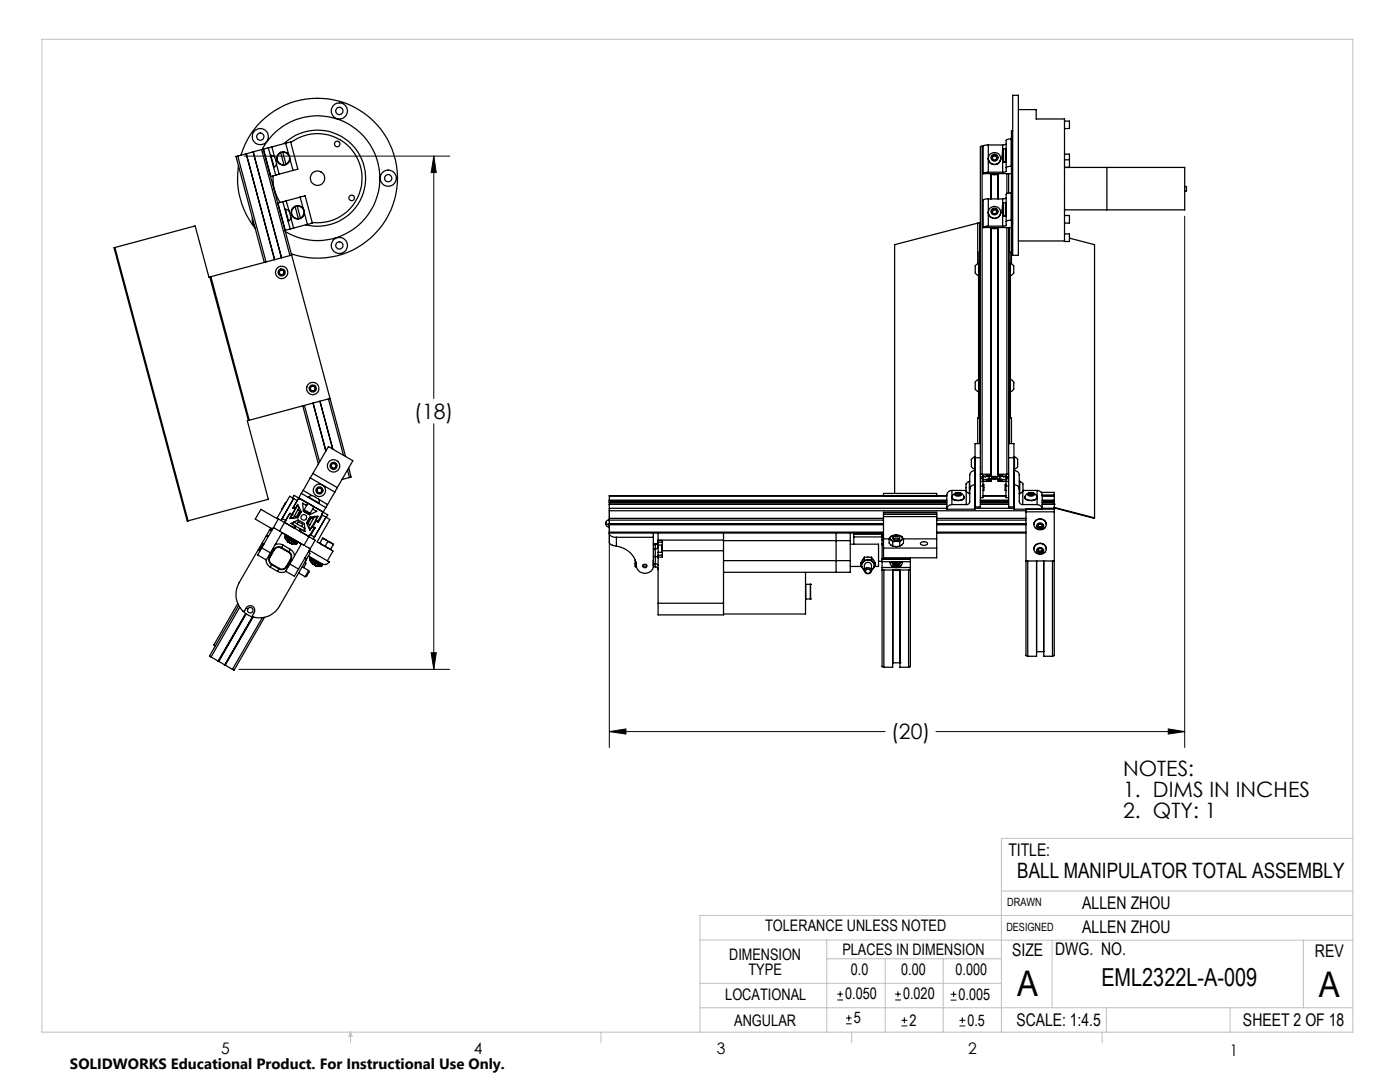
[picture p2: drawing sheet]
<svg xmlns="http://www.w3.org/2000/svg" width="279mm" height="216mm" viewBox="0 0 279 216" stroke-linecap="round" stroke-linejoin="round" font-family="sans-serif">
<g fill="none" stroke="#000" stroke-width=".2">
<path d="M48.7 31.2h41M86.6 31.2l.5 3.2h-1.1zM86.6 31.2v48.3M236.4 43.1v106.1M86.6 84.6v49M121.6 101.9v47.3M47.7 133.6h42M86 130.2h1.1l-.5 3.4zM121.6 146l3.3-.5v1zM121.6 146h55M186.8 146h49.6M233.2 145.5l3.2 .5-3.2 .5z"/>
<path d="M167.1 199.5h1.1M167.1 198.4h1.1M167.7 197.8v1.1M178.6 199.5h1.2M178.6 198.4h1.2M179.2 197.8v1.1M189.7 199.6h1.2M189.7 198.4h1.2M190.3 197.8v1.2M168.8 204.3h1.2M168.8 203.1h1.2M169.4 202.6v1.1"/>
<path d="M179.9 204.7h1.2M179.9 203.6h1.2M180.5 203v1.2M191.5 204.7h1.2M191.5 203.6h1.2M192.1 203v1.2"/>
</g>
<g fill="none" stroke="#c0c0c0" stroke-width=".2">
<path d="M8.4 7.8h261.6v198.2h-261.6zM199.8 177.8h70.2M270 167.3h-70.2v38.7M139.7 187.6h60.2M139.7 196.2h60.1M165 187.6v18.4M165 191.3h34.8M176.7 191.3v14.7M188.2 191.3v14.7M199.8 187.6h70.2M210 187.6v13.5M260.1 187.6v13.5"/>
<path d="M270 182.7h-130.3v23.3M70 206v2.1M70 206l.3 .8h-.7zM119.9 206v2.1M139.7 201.1h130.3M170 206v2.1M220 206v2.1M220.8 201.1v4.9M245.5 201.1v4.9"/>
</g>
<path d="M121.6 146l3.3-.5v1zM233.2 145.5l3.2 .5-3.2 .5zM86 130.2h1.1l-.5 3.4zM86.6 31.2l.5 3.2h-1.1z" fill="#000"/>
<g fill="none" stroke="#000" stroke-width=".25">
<path d="M202.1 19h1.1v31.9h-1.1zM47.4 31.2h-.3l5.6 21.2M47.4 31.2l5.7 21.1M47.6 33.1a16.2 16.2 0 0 0 3.3 12.5M48.1 31a16 16 0 0 1 20.1-10.7 16 16 0 0 1 10.3 20.3 16 16 0 0 1-20.4 10M49.1 30.7h.1M49.1 30.7l-1.7 .5M49.1 30.7l5.7 21.1M50.5 30.3h.1M50.5 30.3l5.7 21.1M50.5 30.3l-1.4 .4M52.2 29.8l-1.7 .5"/>
<path d="M52.2 29.8l5.7 21.2M52.3 29.8a12.4 12.4 0 0 1 17-5.2 12.4 12.4 0 0 1 4.9 17.2 12.4 12.4 0 0 1-17.3 4.4M52.5 29.8h-.3M52.5 29.8l5.7 21.1M52.5 29.8h.1M52.6 29.8l1.4 5.4M53.6 29.5l-1 .3M53.6 29.5l1.4 5.5M54 35.2h.1M54.1 31h.2a1.65 1.65 0 0 1 .8 2l-.4 .4M54.1 31l.6 2.4M54.1 31h-.1"/>
<path d="M54.3 29.3l-.7 .2M54.3 29.3l.5 2M54.5 35.1a8.7 8.7 0 0 0 1.4 5.3M54.7 33.4h-.1M55 35l-1 .2M55.2 32.8l.5 1.9M55.7 34.7l-.7 .3M56 30.4a1.33 1.33 0 0 0-.8 1.6 1.33 1.33 0 0 0 1.5 .9M56 30.4v.1M56 30.5a1.24 1.24 0 0 0-.7 1.4 1.24 1.24 0 0 0 1.4 .9M56 30.5l.7 2.3M56.4 30.3a1.33 1.33 0 0 1 1.4 1 1.33 1.33 0 0 1-.7 1.5"/>
<path d="M56.4 30.3v.1M56.4 30.3l-.4 .1M56.4 30.4l.7 2.3M56.4 30.4a1.24 1.24 0 0 1 1.4 .9 1.24 1.24 0 0 1-.7 1.4M56.7 32.8v.1M56.7 28.6a9.6 9.6 0 0 1 15.9 4.5 9.6 9.6 0 0 1-11.6 11.8M57 28.6l1-.3 1.4 5.5-.9 .2M57 28.6l-2.7 .7M57 28.6l.6 2.2M57.1 32.7v.1M57.1 32.8l-.4 .1M57.9 31.8l.6 2.2"/>
<path d="M58 28.4a8.9 8.9 0 0 1 13.9 4.9 8.9 8.9 0 0 1-9.6 11.1M58.5 34l-2.8 .7M59.9 39.3l1-.2 1.4 5.4-1 .3M59.9 39.3l-2.8 .8M59.9 39.3l.6 2.3M196 29.2l-.3 .1v71.8h-1.1M196 29.2v65.4M196 29.2h.2M196.2 34.6h.1M196.2 29.2v5.4M196.2 34.6h5.7M197.2 31.6a1.24 1.24 0 0 0 1.3 1.2 1.24 1.24 0 0 0 1.2-1.2"/>
<path d="M197.2 39.7l-1 .2v5.5M197.2 34.4h-.7l-.3 .2M197.2 28.9l-1 .3M197.2 28.9v5.5M197.2 39.7v5.4M197.2 39.7h2.9M197.2 34.4h2.9M197.2 28.9h2.9M197.8 34.7l.7 .2 .7-.2M197.8 34.6v5.1M197.9 34.6l.6 .2 .5-.2M198.2 31l-.2 .5 .2 .4h.5l.3-.4-.3-.5"/>
<path d="M198.2 31h.5M198.2 31v.2M198.2 31.2l-.2 .3M198.2 31.2h.5M198.7 31.2l.3 .3M198.7 31v.2M199.2 34.7v5M199.2 34.6v5.1M199.7 31.6h.1M200 31l.2 1.3M200.1 31.9l.1 .4M200.1 28.9v1.2"/>
<path d="M200.1 32v2.4M200.1 39.7v1.2M200.2 29.8l-.2 .9 .2 1.5M200.2 32.3l.1 .1M200.2 32.2h.1M200.2 32.3h.1M200.2 29.8v2.4M200.3 29.7l-.1 .1M200.3 32.2v.1M200.3 29.7v2.5M200.3 29.7h.4M200.3 32.4h.4"/>
<path d="M200.3 32.3v.1M200.7 29.7l.1 .1M200.7 29.7v2.7M200.8 32.2l-.1 .2M200.8 39.5l-.7 .2M200.8 28.8l-.7 .1M200.9 34.6v4M201.3 34.6v3.9M201.8 38.5l-1 .2v6.3l-.7 .1M201.8 27.7l-.8 .1-.2 .2v6.2l-.7 .2M201.8 33.2l-1 .2M201.8 27.7v5.5"/>
<path d="M201.8 38.5v5.5M201.8 38.5h.1M201.8 33.2h.1M201.8 27.7h.1M201.9 26.1v17.8M202.1 26.1h-.2M203.2 21.9h3.6v1.8h5.6v.5M212.4 33.4h24v8.5h-24M212.4 24.2v24h1v-1.5h-1M212.4 24.2h1v1.4h-1M212.4 30.8h1v1.1M212.4 31.9h1"/>
<path d="M213.4 31.9v1.5M220.9 33.4v8.5M236.4 37.2h.4v.9h-.4M22.9 49.4l16-4.3 2.8 10.2h.2M22.9 49.4l14.6 54.5M22.9 49.4h-.1l14.6 54.6 .1-.1M41.9 55.3l7.7 28.6M42.1 55.2l-.2 .1M42.1 55.2l7.6 28.7M50.4 43.5a1.61 1.61 0 0 0 .4 1.4M55.5 40.5l1.4 5.5M55.5 40.5h-.1"/>
<path d="M55.7 54.2l.4-.3 .5 .1 .1 .5-.4 .4-.5-.2zM56.4 40.3l-.9 .2M56.4 40.3l1.5 5.4M56.9 46h.1M56.9 41.8h.4a.84 .84 0 0 1 .6 1 .91 .91 0 0 1-.3 1.3M56.9 41.8l.7 2.3M56.9 41.8h.1M57.1 40.1l-.7 .2M57.1 40.1l.6 2M57.6 44.1l-.1 .1M57.9 45.7l-1 .3M58.1 43.5l.5 2"/>
<path d="M58.2 50.9l10.8 40.2M58.2 50.9l-16.1 4.3M58.6 45.5l-.7 .2M58.9 41.2a1.33 1.33 0 0 0-.8 1.5 1.33 1.33 0 0 0 1.4 1M58.9 41.2h.1M58.9 41.2a1.24 1.24 0 0 0-.7 1.5 1.24 1.24 0 0 0 1.3 .9M58.9 41.2l.6 2.4M59.3 41.1a1.24 1.24 0 0 1 1.3 .9 1.24 1.24 0 0 1-.7 1.5M59.3 41.1l.6 2.4M59.3 41.1a1.33 1.33 0 0 1 1.4 .9 1.33 1.33 0 0 1-.7 1.6M59.3 41.1h.1M59.3 41.1l-.4 .1"/>
<path d="M59.5 43.6v.1M59.9 43.5l.1 .1M60 43.6l-.5 .1M60.7 42.5l.6 2.3M61.3 44.8l-2.7 .7M195.1 44.5h.4v5.8M195.1 44.5v8.1M195.1 44.5l-16.6 4.3v49.7M195.3 52.5l-.2 .1a1.5 1.5 0 0 0-.3 2.1l.5 .3M195.3 52.5v2.5M195.3 55h.1M195.3 52.5h.1"/>
<path d="M195.3 55v20.7M195.7 50.3h-.3v33h-.1M196.2 45.4h.1M196.2 45.4h5.7M197.2 45.1l-.8 .1-.2 .2M197.2 45.1h2.9M197.8 45.4l.7 .2 .7-.2M197.8 45.4v49.7M197.9 45.4l.6 .1 .5-.1M198.2 41.8v.1M198.2 41.8l-.2 .4 .2 .4h.5l.3-.4-.3-.4M198.2 41.8h.5"/>
<path d="M198.2 41.9l-.2 .4M198.2 41.9h.5M198.7 41.8v.1M198.7 41.9l.3 .4M199.2 45.4v49.7M199.2 45.4v49.3l.9 .1-.9 .3M199.7 42.4a1.24 1.24 0 0 1-1.2 1.2 1.24 1.24 0 0 1-1.3-1.2M200 41.8l.2 1.2M200.1 42.6l.1 .4M200.1 42.8v2.3M200.2 40.6l-.2 .9 .2 1.4M200.2 43l.1 .1"/>
<path d="M200.2 42.9l.1 .1M200.2 40.6v2.3M200.2 43h.1M200.3 40.5l-.1 .1M200.3 43v.1M200.3 40.5v2.5M200.3 40.5h.4M200.3 43.1h.4M200.3 43.1h.1M200.7 40.5l.1 .1M200.7 40.5v2.6M200.8 43l-.1 .1"/>
<path d="M200.9 45.4v49.2M201.3 50.3h.3v33M201.3 45.4v55.7h1.1M201.5 45.4v4.9M201.6 55h.1M201.6 52.5h.1M201.6 52.5l.3 .1a1.5 1.5 0 0 1 .2 2.1l-.5 .3M201.6 52.5v2.5M201.6 55v20.7M201.8 44l-1 .2M201.8 44h.1M201.9 43.9h.1"/>
<path d="M201.9 43.9v8.7M201.9 44.5l.2 .1M201.9 43.9h.2M203.2 48.1h9.2M212.4 43h1v1.5h-1M213.4 47.5l5 1.3v54.5M61.9 77.4l.4-.4 .5 .2 .1 .4-.4 .4-.4-.1zM65.5 79.6l3 11.2M65.9 79.5l-16.2 4.4M195.3 75.7l-.3 .1a.86 .86 0 0 0-.4 1.1 .95 .95 0 0 0 .7 1.3M195.3 75.7v2.5M195.3 78.2h.1"/>
<path d="M195.3 75.7h.1M195.3 78.2v5.1M195.4 79h.3M201.3 79h.3M201.6 78.2h.1M201.6 75.7h.1M201.6 75.7l.4 .2a.75 .75 0 0 1 .3 1 .95 .95 0 0 1-.7 1.3M201.6 75.7v2.5M201.6 78.2v5.1M49.6 83.9l-.2 .1 4.2 15.6-16.1 4.3M49.7 83.9h-.1M58.4 99.4l.3-.6 .9 .6"/>
<path d="M58.6 99.5l-.8-.5-2.6 4.5-3.1-1.9-1.2 2 3.5 2M58.6 99.5l-2.5 4.4M58.6 99.5l.7 .4-.8 1.5M59.4 99.7l-.8 1.5M59.6 99.4l-.2 .3M59.6 99.3l4.9 2.9M59.6 99.4l.3 .2M59.6 99.3v.1M59.9 99.6l-.2-.1-.3 .2M59.9 99.6l1.4 .8M60.1 98.5l-.5 .8M60.1 98.5l4.9 2.8"/>
<path d="M60.4 81l3.1 11.6M60.5 97.9l-.4 .6M60.5 97.9l1.8 1M60.7 80.9l3.1 11.2M61.6 99.2l.2-.2a1.76 1.76 0 0 1 1.8 .7l.1 .7M61.6 99.2l2.1 1.2M61.6 99.2h-.1M61.9 95.4l4.9 2.8M61.9 95.4l-1.4 2.5M62.4 94.5l-.5 .9M62.4 94.5l3.1-5.4 4.9 2.8-3.1 5.4M62.4 94.5l4.9 2.8"/>
<path d="M63.5 97.4h.5l.2 .5-.2 .4h-.5l-.2-.5zM63.6 99.6l1.8 1.1M63.9 80l2.5 9.6-2.5-9.5M65.1 90l-2.6-9.6 2.5 9.6M66.1 92.8l.3-.3 .5 .1 .2 .5-.4 .4-.5-.2zM66.8 98.2l-1.4 2.5M67.3 97.3l-.5 .9M69.4 93.8l.3 1.5M69.6 93.4l.5 1.8-.4 .1M69.7 95.3l-1.4 .4M121.6 99.8v.1M121.6 98.9v.1"/>
<path d="M121.6 98.9h67.3M121.6 99v.8M121.6 99.9v1.5M121.6 99.9h67.3M121.6 99.8h67.3M176.3 98.9h.1M176.3 98.9v-.4h10.6v.4M186.9 98.9h.1M190 97.9a1.04 1.04 0 0 0-1.1 .8v2.9M190 97.9v2.8M190 97.9h2.8M190.5 98.5a.92 .92 0 0 1 1.4 .1 .87 .87 0 0 1-1.4 0z"/>
<path d="M190.9 98.3l-.3 .1a.7 .7 0 0 0-.6 .8 .7 .7 0 0 0 .9 .6l.9-.1a.63 .63 0 0 0 .6-.6 .63 .63 0 0 0-.5-.6l-.4-.2M191 98.8h.1M191 98.4h.5M191 98.8h.5M191 98.4l-.3 .2 .3 .2M191 98.4v.4M191.5 98.4l.2 .2-.2 .2zM192.4 99.2v.1a1.52 1.52 0 0 1-2.4 0M192.8 98v2.7M193.5 96l-.4 .2a.85 .85 0 0 0-.3 1.1 .93 .93 0 0 0 .7 1.2M193.5 96v2.5M193.5 96h.1"/>
<path d="M193.5 98.5h.1M194.5 91.2h-.2a1.6 1.6 0 0 0-.3 2.1l.5 .3M194.5 91.2v2.4M194.5 91.2h.1M194.5 93.6h.1M194.6 96.7a.97 .97 0 0 0-1.1 .9M194.6 93.9a.97 .97 0 0 0-1.1 .9v5.3a.67 .67 0 0 1-.7 .6M194.6 96.7h.1M194.6 93.9v2.8M194.6 93.9h.1M194.6 91.3h1.1M195.1 83.4h.4"/>
<path d="M195.1 83.4v5.1M195.3 83.3l-.2 .1M195.5 83.4v5.1M195.7 83.3l-.2 .1M195.7 95.1h.3M195.7 95.5h.3M195.7 97h.5M195.7 88.5h-1.1v13.1h-5.7M195.7 99.9h5.6M195.7 99.8h5.6M196 94.6l-.3 .1M196 94.6h1.8"/>
<path d="M196 95.5l.1 .1M196 95.1h.1M196 95.1v.4M196.1 95.1h.1M196.1 94.9l1.3 .3v.3l-1.3 .3zM196.2 97v2.3h-.5M196.2 96.6l.2 .1v1.1l-.2 .1M196.2 98.9h4.6M196.2 96.1v.9M196.7 95v.1h-.6M197.7 96h.1M197.7 95.6v.4"/>
<path d="M197.8 94.7l-.9 .1 .9 .3M197.8 95.6v.5l-2.1-.1M197.8 95.1h1.4M197.8 95.6l-.9 .4h.8M197.8 95.6h1.4l.9 .4h-.8M197.9 95.3h1.1a.77 .77 0 0 1-1.1 0zM199.2 95.6v.5l2.1-.1M199.2 96h.1M199.2 94.6h1.7M199.3 95.6v.4M199.5 95.2l1.3-.3v.9l-1.3-.3zM200.3 95v.1h.5"/>
<path d="M200.8 97v2.3h.5M200.8 96.6l-.2 .1v1.1l.2 .1M200.8 97h.5M200.8 96.1v.9M200.8 95.1h.1M200.9 95.5l-.1 .1M200.9 95.1h.4M200.9 95.5h.4M200.9 95.1v.4M200.9 94.6l.4 .1M201.3 83.3l.2 .1M201.3 88.5h1.1v13.1h8"/>
<path d="M201.3 91.3h1.1M201.5 83.4h.4M201.5 83.4v5.1M201.6 83.3l.3 .1M201.9 83.4v5.1M202.4 91.2h.1M202.4 93.6h.1M202.4 96.7h.1M202.4 93.9h.1M202.4 96.7a.91 .91 0 0 1 1 .9M202.4 93.9a.91 .91 0 0 1 1 .9v5.3a.67 .67 0 0 0 .7 .6M202.5 91.2l.2 .1a.76 .76 0 0 1 .4 1v.3a.83 .83 0 0 1-.6 1"/>
<path d="M202.5 91.2v2.4M203.4 96h.1M203.4 98.5h.1M203.5 96l.3 .2a.76 .76 0 0 1 .4 1 .93 .93 0 0 1-.7 1.3M203.5 96v2.5M204.1 98v2.7M204.2 97.9h2.8M204.5 99.2v.1a1.52 1.52 0 0 0 2.5 0M205.1 98.5a.92 .92 0 0 1 1.3 .1 .87 .87 0 0 1-1.4 0zM205.5 98.3l-.3 .1a.7 .7 0 0 0-.7 .8 .7 .7 0 0 0 .9 .6l1-.1a.63 .63 0 0 0 .5-.6 .63 .63 0 0 0-.5-.6l-.3-.2M205.5 98.8h.1M205.5 98.4h.5"/>
<path d="M205.5 98.4l-.3 .2 .3 .2M205.5 98.8h.5M205.5 98.4v.4M206 98.4l.3 .2-.3 .2M206 98.4v.4M207 97.9a.97 .97 0 0 1 1 .8v2.9a.97 .97 0 0 0-1-.9M207 97.9v2.8M207.8 98.2h2.6v1.6M208 98.9h2.4M208 98.8h2.4M208 99.9h2.4M208 99.8h2.4"/>
<path d="M210.4 99.8v.1M210.4 98.9v.1M210.4 99.9v1.5M51.8 110h.1M52.2 109.3l-.8 1.4 1.8 1 .8-1.4M52.2 109.3l1.8 1M52.7 108.5l-.9 1.5M52.7 108.5h-.2l-.5 .9-.2 .6M52.7 108.5h.1M53.1 107.1l-5.4 9.2a4.7 4.7 0 0 0 .8 5.7M53.1 111.7l.2 .8 .6 .7M53.6 107l-.3-.1-.2 .2"/>
<path d="M53.6 111l.2 .1M53.7 110.7l.2 .2M53.8 105.8l-.7 1.3M53.8 111.1l.1 .1M53.8 111.1a1.14 1.14 0 0 0 .4 1.6M53.9 111.2a1 1 0 0 0 .4 1.4M53.9 113.2l1.5 .8M54 110.3l2.3-4 2.6 1.5 1.2 .7-2.3 4M54 105.4l-.2 .4M54.2 112.7l-.3 .5M54.2 112.7l1.5 .8M54.3 112.6l-.1 .1"/>
<path d="M54.3 109.8l.2 .1M54.3 112.6l1.4 .8M54.3 105.8h-.5M54.4 109.5l.2 .2M54.5 105.3l1.3 .7M54.5 105.3l-2.3 4M54.6 109.7h.2M54.6 109.7l-.8 1.4M54.8 109.7l-.9 1.5M54.9 108.7l.9-.2 .7 .3M55.4 114l.6 .2 1.1-.2M55.7 113.5l-.3 .5"/>
<path d="M55.7 113.4v.1M55.8 106l4.9 2.8M56.1 109.4a1 1 0 0 0-1.3 .3M56.1 109.4l1.5 .8M56.2 109.3a1.14 1.14 0 0 0-1.6 .4M56.2 109.3l-.1 .1M56.2 109.3l1.4 .8M56.5 108.8l-.3 .5M56.5 108.8l1.4 .8M56.8 107.1v.1M56.8 107.2l.7 .9M56.8 104.2l-1.2-.7-1.1 1.8"/>
<path d="M56.8 107.1l2.4 1.4M56.8 107.2l2.3 1.3M56.8 104.2l-1 1.8M56.8 104.2l4.9 2.9M56.9 106.9l2.4 1.4M56.9 106.9l-.1 .2M57 104v.4l1.6 .9 .2-.5M57 104l-.2 .2M57.1 100.3l-.8 1.3M57.1 113.1a1 1 0 0 1-1.4 .3M57.1 113.1h.1M57.2 106.8l-.3 .1"/>
<path d="M57.2 113.1a1.16 1.16 0 0 1-1.5 .4M57.2 113.1l.2 .1M57.4 112.9l.2 .1M57.5 108.1v-.1l.3 .3M57.5 108.1h.1M57.5 108.1l.1 .1M57.6 108.2h.1M57.6 108.1h-.1M57.6 110.2a1 1 0 0 1 .4 1.4M57.6 110.1a1.14 1.14 0 0 1 .5 1.6M57.6 110.1v.1M57.7 108.2h.1"/>
<path d="M57.7 108.1v.1M57.8 108.2h-.1M57.8 108.3h.1M57.8 112.5l-.8 1.5 1.7 1 .9-1.4M57.8 102.4h.1M57.8 112.5l1.8 1.1M57.8 102.4l-.8 1.5-.7-.4M57.8 102.4l-.8 1.6M57.8 102.4l.4 .3M57.9 108.3h.1M57.9 108.3l.1 .1M57.9 109.6l-.3 .5"/>
<path d="M57.9 109.6l.5 .4 .4 .9M57.9 111.9l.2 .1M58 108.4h.1M58 111.6l.1 .1M58 111.6l-.9 1.5M58 108.4l.3 .1M58.1 104.5l1.4-.7 1.2 .7 .2 1.6zM58.1 111.7l.2 .1M58.1 111.7l-.9 1.4M58.1 108.4h.1M58.1 108.4l.2 .1M58.2 102.7h.1"/>
<path d="M58.3 102.7h.1M58.3 108.5h.8M58.4 104.6l.3-.4 1.6 .9 .5 .3-.3 .5M58.5 101.4l.4 .2-.6 1.1M58.6 101.2l.4 .2 .4-.8 .7 1.5-.7 1.2-1.6 .2 .4-.8M58.6 101.2l.4 .3M58.6 101.2l-.1 .2M58.7 102.9l.4 .3M59 105l-.3 .4M59 105l-.2 .4M59.2 108.5h-.1M59.3 108v.3"/>
<path d="M59.3 104.5l.2-.4 .5 .3 .4 .2-.2 .5M59.3 108.3l-.1 .2M59.4 101.7l.4 .3M59.6 114.3l1.3 .8M59.7 101.2l-.5-.2-1.2 2.2 .5 .2 1.2-2.1M59.8 102l-.7 1.2M59.8 102l.2 .2-.1 .3-.5 .7h-.3M59.9 105.5l-.2 .4M60.1 105.6l-.2 .4 1.6 1 .3-.2M60.2 105.7h-.2M60.3 113.1l1.3 .7M60.7 108.8l1.2 .8"/>
<path d="M60.7 101.7l1.2 .7M60.7 101.7v.4l.8 .4 .1 .1 .3-.2M60.9 111.3l.2 .1v.3M60.9 112l.1 .1a1.18 1.18 0 0 1-.4 1.2M61.1 111.7l-5.3 9.3a4.6 4.6 0 0 1-5.4 2.1M61.3 100.4l-.1 .4-.8-.4 .1 1.6 1.3 .7 1.4-.7-.7-.4 .3-.4M61.3 100.4l1.5 .8M61.5 100.4l-.8 1.3M61.5 104.5l.3 .2M61.5 111l2.8 1.5M61.6 113.8l-.7 1.3M61.6 113.8v.5l-.4 .7-.3 .1"/>
<path d="M61.6 110l.2 .5-.7 1.2M61.7 107.1l1.2 .7-1 1.8M61.7 107.1l-1 1.7M61.7 109.8l4 2.3a1 1 0 0 1-1.4 .4M61.8 111.5v.2M61.8 111.7l.4 .6M61.8 111.7l2.3 1.3M61.8 111.5l2.4 1.4M61.8 106.8l-.1 .3M61.9 109.6l-2.3 4M61.9 111.3l2.4 1.4M61.9 111.3l-.1 .2"/>
<path d="M62.2 111.3h-.3M62.2 112.3h.1M62.2 112.3l.3 .3M62.2 103.3l-.7 1.2M62.2 103.3h-.4l-.5 .9 .2 .3M62.2 103.3l.3 .2M62.3 105l.1 .1M62.5 112.6h.1M62.5 112.6h.3l.1 .3M62.6 112.6h.1M62.7 101.1l-.8 1.3M62.7 112.6h.1"/>
<path d="M62.7 105.3h.1M62.7 105.3l-.9 1.5M62.8 101.2l1.4 .8M62.8 103l.5 .3-1.3 2.2-.4-.3zM62.9 112.9h.1M63 112.9h.1M63 103.8l.4 .2M63.1 112.9l.3 .1M63.1 112.9h.1M63.4 113h.1M63.4 113h.7M63.4 104l-.4-.3 .5-.7-1.6 .2-.7 1.2 .6 1.4 .5-.7 .4 .2"/>
<path d="M63.4 104v.1M63.7 100.4l-.1 .1M63.9 108.3l.4 .4 .6 .2M63.9 108.3l-.1 .1M64.2 112.9l-.1 .1M64.2 102l.2 .3-.1 .2M64.2 102l.3 .2M64.3 112.5v.2M64.3 112.7l-.1 .2M64.3 102.5l-.9 1.5M64.3 107.5l.6 .2M64.3 107.5l.1-.1 .5 .3"/>
<path d="M64.3 107.5l-.4 .8M64.5 102.2l.9 .5-.3 .6M64.5 102.2l-.2 .3M64.5 102.2h.1M64.9 108.9l.5 .5 .6 .2M64.9 107.7l.5 .4M64.9 107.7l1.1 .6M65 101.3l-.5 .9M65.1 103.2l.7 .5-2.5 4.4 3.2 1.9-1.2 1.9M65.1 103.2l-2.6 4.4M65.1 103.2l-2.3 4-.7-.4 .8-1.5-.5-.2M65.1 103.2l-.8-.4-.8 1.4-.4-.2-.7 1.1"/>
<path d="M65.4 100.7l-.4 .6M65.4 108.1l.6 .2M65.4 108.1l-.5 .8M66 108.3l.5 .4M66 108.3l.5 .2v.2M66 109.6h-.1M66.5 108.7l-.5 .9M120.9 104.2l.1 .6 .6 .4M121.6 106.5a1.3 1.3 0 0 0 1.4 .7M121.6 106.4v2a1.5 1.5 0 0 0 1.4 .6M121.6 101.4v.5M121.6 100.6h.1"/>
<path d="M121.6 104.5h.1M121.6 106.2v.2M121.6 103.6v.1a.56 .56 0 0 0-.7 .5 .56 .56 0 0 0 .7 .6M121.6 100.6h67.3M121.6 104.5h54.7M121.6 106.4h54.7M121.6 101.9v4.3M121.6 103.4h54.7M121.6 104.7h54.7M121.6 103.8h54.7M121.6 101.4h67.3M121.6 101.9h83.2"/>
<path d="M121.6 106.2h54.7M123 109a4.5 4.5 0 0 1 4.1 4.3 1.72 1.72 0 0 0 1.8 1.1 1.72 1.72 0 0 0 1.5-1.6M123 107.2v1.8M123 107.2h7.4M126.8 112.5v.5l.1 .1M126.8 112.5h.1M126.8 111.8v.7M126.9 112.5v.6M126.9 113.1h.1M126.9 112.5h.1M126.9 112.1v.4M128.3 112.7a.36 .36 0 0 0 .4 .3 .36 .36 0 0 0 .3-.3"/>
<path d="M130.4 113.1h.4M130.4 108.5h.4M130.4 106.4v6.5M130.4 108.7h.4M130.4 111.1h.4M130.4 109.5h.4M130.4 112.5h.4M130.8 113.1a.54 .54 0 0 1 .5 .6M130.8 109.5v1.6M130.8 111.1l.5 .2M130.8 112.5l.4 .1 .1 .2M130.8 112.5v.6"/>
<path d="M130.8 108.5v.2M130.8 108.7v.8M130.8 111.1v1.4M131.3 108a.5 .5 0 0 1-.5 .5M131.3 110.8v.4M131.3 107.8v.4M131.3 108.8v1.4M131.3 109a.49 .49 0 0 1-.5 .5M131.3 108.2a.49 .49 0 0 1-.5 .5M131.3 106.4v1.4M131.3 108.2v.6M131.3 110.2v.6"/>
<path d="M131.3 111.2v9.2M131.3 107.8h13.1M131.3 107.8h.9v3.4h-.9M131.3 110.8h.9M131.3 108.2h.9M131.3 110.2h.9M131.3 108.8h.9M132.2 108.9h-.2v1.1h.2M132.2 109.9h12.2M144.4 106.4v14M144.4 107.9h25.3M144.4 111.9h25.3"/>
<path d="M160.8 116.6h.1M160.8 119.5h.1M160.8 114.2v8.3h-16.4M160.8 116.6v2.9M160.8 119.5h.9M160.8 116.6h.9M161.7 116.6h.1M161.7 119.5h.1M161.7 116.6v2.9M166.9 106.4v7.8M169.7 111.9v2.3h-25.3M169.7 108.6h5.6v4.4h-.8"/>
<path d="M169.7 113h2.2M169.7 106.4v5.5M170.4 107.1h5.6M171.8 112.8l.4 .6M172.2 113.4l.3 .3M172.2 112.3a.94 .94 0 0 0 0 1.1M172.2 113.4l.3 .5v-1a.71 .71 0 0 1 .7-.7 .71 .71 0 0 1 .7 .7v1l.4-.5M172.2 112.3l-.4 .5M172.5 111.7l.7 .1M172.5 111.2a2.6 2.6 0 0 0-.7 1.6M172.5 111.2h1.4M172.5 111.2v.5"/>
<path d="M172.5 111.7l-.3 .6M173.2 111.8a1.31 1.31 0 0 1 1.1 .5M173.2 111.8l-.6 .1-.4 .4M173.9 111.7l-.7 .1M173.9 111.7l.4 .6M173.9 111.2a2.53 2.53 0 0 1 .8 1.6M173.9 111.2v.5M174.3 112.3l.1 .4-.1 .7M174.3 113.4l-.4 .3M174.3 112.3l.4 .5M174.7 112.8l-.4 .6M175.3 112h.7"/>
<path d="M176 108.5l.3 .2h-.3M176 106.9h.1M176 113.7v19.3l.4 .1M176 111.5v.6M176 113.2v.5M176 112.1h5.7M176 113.7h5.7M176 106.4v5.1M176 112.1v1.1M176 106.6h-5.6v2M176 111.5h5.7M176 113.2h2.5"/>
<path d="M176.1 107.7h-.1M176.1 107.7h.2M176.1 106.9h.2M176.1 106.9v.8M176.3 109.4h10.6M176.3 107.5h1.1M176.3 102.2h10.6v9.1h-10.6zM176.3 103.1h10.6M176.3 102.6h10.6M176.4 113.7v19.4M177.4 107.5v.9l.8 .6M177.4 107.5l.4 .2"/>
<path d="M177.6 112.1v.1M177.7 112.1a1.22 1.22 0 0 0 1.2 1.2 1.22 1.22 0 0 0 1.2-1.2v.1M177.8 107.7l1.1 .3M177.8 107.1a.37 .37 0 0 0 0 .6M177.8 107.7l.4 .4M177.8 107.1l-.4 .4M178 112.3a2.12 2.12 0 0 0 1.7 0M178.2 109l.7 .1 .7-.1M178.2 107.3a1.02 1.02 0 0 1 1.4 0 .8 .8 0 0 1-1.4 0zM178.2 108.1v.9M178.2 112.4a.68 .68 0 0 0 .7 .7 .68 .68 0 0 0 .6-.7M178.2 112.1h1.4"/>
<path d="M178.2 113.7v19.4h-1.8M178.3 107.6a.68 .68 0 0 1 1.1 0M178.4 113.7l.5 .1 .4-.1M178.4 112.4v.3l.5 .3M178.4 112.5l.5 .2M178.9 108l.7 .1M178.9 106.8l1.1 .3M178.9 106.8l-1.1 .3M178.9 106.8l-.7 .1-.4 .2M178.9 106.8l.7 .1 .4 .2M178.9 108l-.7 .1M178.9 112.7v.3"/>
<path d="M179.2 113.2h2.5M179.3 112.4v.3l-.4 .3M179.3 112.5l-.4 .2M179.6 108.1v.9M179.6 113.7v19.4h1.7M180 107.1l.1 .2-.1 .4M180 107.7l-1.1 .3M180 107.7l-.4 .4M180 107.1l.3 .4M180 112.1a2.47 2.47 0 0 1-2.3 0 1.99 1.99 0 0 0 2.4 0M180.3 107.5l-.3 .2M180.3 107.5v.9l-.7 .6"/>
<path d="M180.3 107.5h6.6M181.3 113.7v19.4M181.7 113.7v19.3l-.4 .1M181.7 111.5v.6M181.7 113.2v.5M181.7 111.3v.2M181.7 112.1v1.1M183.8 108.3a.9 .9 0 0 1 1.3 .2 .87 .87 0 0 1-1.4 0zM186.9 104.5h17.9M186.9 106.4h17.9M186.9 103.4h17.9M186.9 104.7h17.9"/>
<path d="M186.9 103.8h17.9M186.9 106.2h17.9M188.9 100.2h-67.3h67.3M190 100.7a1.04 1.04 0 0 0-1.1 .9M190 100.7h2.8M194.6 101.4h7.8M195.7 100.6h5.6M195.7 100.2h5.6M204.1 100.7h2.9M204.8 101.6v29.2l.3 .2M204.8 102.1h5.6M204.8 111.9h5.6"/>
<path d="M205.1 111.9v19.1M206.3 109.5a1.24 1.24 0 0 1 1.3-1.1 1.24 1.24 0 0 1 1.2 1.1M206.3 104.6a1.24 1.24 0 0 1 1.3-1.1 1.24 1.24 0 0 1 1.2 1.1M206.7 108.8a1.16 1.16 0 0 1 1.7-.1 1.16 1.16 0 0 1 0 1.6 1.18 1.18 0 0 1-1.5 .1 1.18 1.18 0 0 1-.4-1.4zM206.7 103.9a1.17 1.17 0 0 1 1.6-.1 1.17 1.17 0 0 1 .2 1.6 1.27 1.27 0 0 1-1.4 .2 1.27 1.27 0 0 1-.7-1.2zM206.9 111.9v19.1h-1.8M207.1 109.4a.68 .68 0 0 1 1 0 .68 .68 0 0 1 0 .9 .68 .68 0 0 1-1 0 .54 .54 0 0 1 0-.9zM207.2 109.6l.4-.2 .4 .2v.5l-.4 .2-.4-.2zM207.2 104.7l.4-.2 .4 .2v.5l-.4 .2-.4-.2zM207.2 109.8l.4 .2M207.2 105l.4 .2M207.6 105.2v.2"/>
<path d="M207.6 110v.3M208 100.6h2.4M208 100.2h2.4M208 101.4h2.4M208 109.8l-.4 .2M208 105l-.4 .2M208.3 111.9v19.1h1.7M210 111.9v19.1M210.4 101.6v29.2l-.4 .2M210.4 101.4v.2M210.4 100.6h.1M210.4 101.2l8 2.1"/>
<path d="M210.4 101.4l7.8 2 .2-.1M42.1 131.1l1.4 .8M43.5 131.9h.1M43.6 131.9l5.5-9.4-5.5 9.5M43.6 132l1.3 .7M43.6 131.9v.1M44.9 132.7h.1M44.9 132.7l1.5 .9M47.4 120.4l-4.7 8.3 .3 .2M47.6 120.8l-5.8 10.1 .3 .2M47.8 121.2l-5.7 9.9M48.5 122l.3-.1a1.18 1.18 0 0 1 1.8-.8 1.33 1.33 0 0 1-.2 1.8v.2"/>
<path d="M48.5 122l.9 .7 1 .4M49 122.4l-5.5 9.5M50.4 123.1l-5.5 9.6M50.5 123.1l-5.6 9.6M52.4 123.3l-6 10.3M52.8 123.2l-6.1 10.5-.3-.1M131.3 120.4v2.3h13.1v-2.3M131.3 120.4h13.1M178.2 132.3h1.4M179.6 132.3h.1M206.9 130l1.4 .1"/>
<circle cx="52" cy="27.3" r="1.61"/>
<circle cx="52" cy="27.3" r=".73"/>
<circle cx="63.4" cy="35.6" r="1.44"/>
<circle cx="67.3" cy="28.7" r=".56"/>
<circle cx="67.7" cy="22.1" r=".72"/>
<circle cx="67.7" cy="22.1" r="1.61"/>
<circle cx="70.2" cy="39.5" r=".56"/>
<circle cx="77.5" cy="35.6" r=".73"/>
<circle cx="77.5" cy="35.5" r="1.6"/>
<circle cx="198.5" cy="31.5" r=".69"/>
<circle cx="198.5" cy="31.6" r="1.21"/>
<circle cx="56.2" cy="54.3" r=".72"/>
<circle cx="56.2" cy="54.3" r="1.23"/>
<circle cx="67.7" cy="49" r=".72"/>
<circle cx="67.7" cy="49" r="1.61"/>
<circle cx="198.5" cy="42.2" r=".69"/>
<circle cx="198.5" cy="42.4" r="1.2"/>
<circle cx="62.4" cy="77.5" r="1.22"/>
<circle cx="62.4" cy="77.5" r=".72"/>
<circle cx="63.7" cy="97.8" r="1.24"/>
<circle cx="63.8" cy="97.8" r=".7"/>
<circle cx="66.6" cy="93" r="1.24"/>
<circle cx="66.6" cy="93" r=".71"/>
<circle cx="60.6" cy="103.2" r=".58"/>
<circle cx="128.7" cy="112.9" r=".41"/>
<circle cx="173.3" cy="114" r=".47"/>
<circle cx="173.3" cy="113.9" r=".66"/>
<circle cx="207.6" cy="104.9" r=".65"/>
<circle cx="49.9" cy="121.8" r=".55"/>
</g>
<g font-size="7.1">
<text x="203" y="198.7">A</text>
<text x="263.2" y="198.9">A</text>
</g>
<text font-size="4.9" x="219.8" y="196.7">EML2322L-A-009</text>
<g font-size="4.2">
<text x="82.7" y="83.6">(18)</text>
<text x="177.8" y="147.6">(20)</text>
<text x="224.2" y="154.8">NOTES:</text>
<text x="224.2" y="158.9">1. DIMS IN INCHES</text>
<text x="224.2" y="163.1">2. QTY: 1</text>
<text x="203" y="175.1">BALL MANIPULATOR TOTAL ASSEMBLY</text>
</g>
<g font-size="3.5">
<text x="201.2" y="170.7">TITLE:</text>
<text x="216" y="181.4">ALLEN ZHOU</text>
<text x="202" y="190.7">SIZE</text>
<text x="210.6" y="190.6">DWG. NO.</text>
<text x="216" y="186.2">ALLEN ZHOU</text>
<text x="262.4" y="190.9">REV</text>
<text x="202.9" y="204.6">SCALE: 1:4.5</text>
<text x="248.1" y="204.6">SHEET 2 OF 18</text>
</g>
<g font-size="3.2">
<text x="152.7" y="185.7">TOLERANCE UNLESS NOTED</text>
<text x="145.5" y="191.5">DIMENSION</text>
<text x="168.1" y="190.5">PLACES IN DIMENSION</text>
<text x="149.4" y="194.6">TYPE</text>
<text x="169.8" y="194.6">0.0</text>
<text x="179.8" y="194.6">0.00</text>
<text x="190.7" y="194.6">0.000</text>
<text x="144.7" y="199.6">LOCATIONAL</text>
<text x="168.7" y="199.4">0.050</text>
<text x="180.2" y="199.4">0.020</text>
<text x="191.3" y="199.5">0.005</text>
<text x="146.5" y="204.6">ANGULAR</text>
<text x="170.4" y="204.2">5</text>
<text x="181.5" y="204.6">2</text>
<text x="193.1" y="204.6">0.5</text>
<text x="44.2" y="210.4">5</text>
<text x="94.6" y="210.3">4</text>
<text x="143.1" y="210.4">3</text>
<text x="193.2" y="210.3">2</text>
<text x="245.4" y="210.6">1</text>
</g>
<text font-size="3" x="14" y="213.3">SOLIDWORKS Educational Product. For Instructional Use Only.</text>
<g font-size="2.3">
<text x="200.8" y="185.7">DESIGNED</text>
<text x="201" y="180.9">DRAWN</text>
</g>
</svg>
